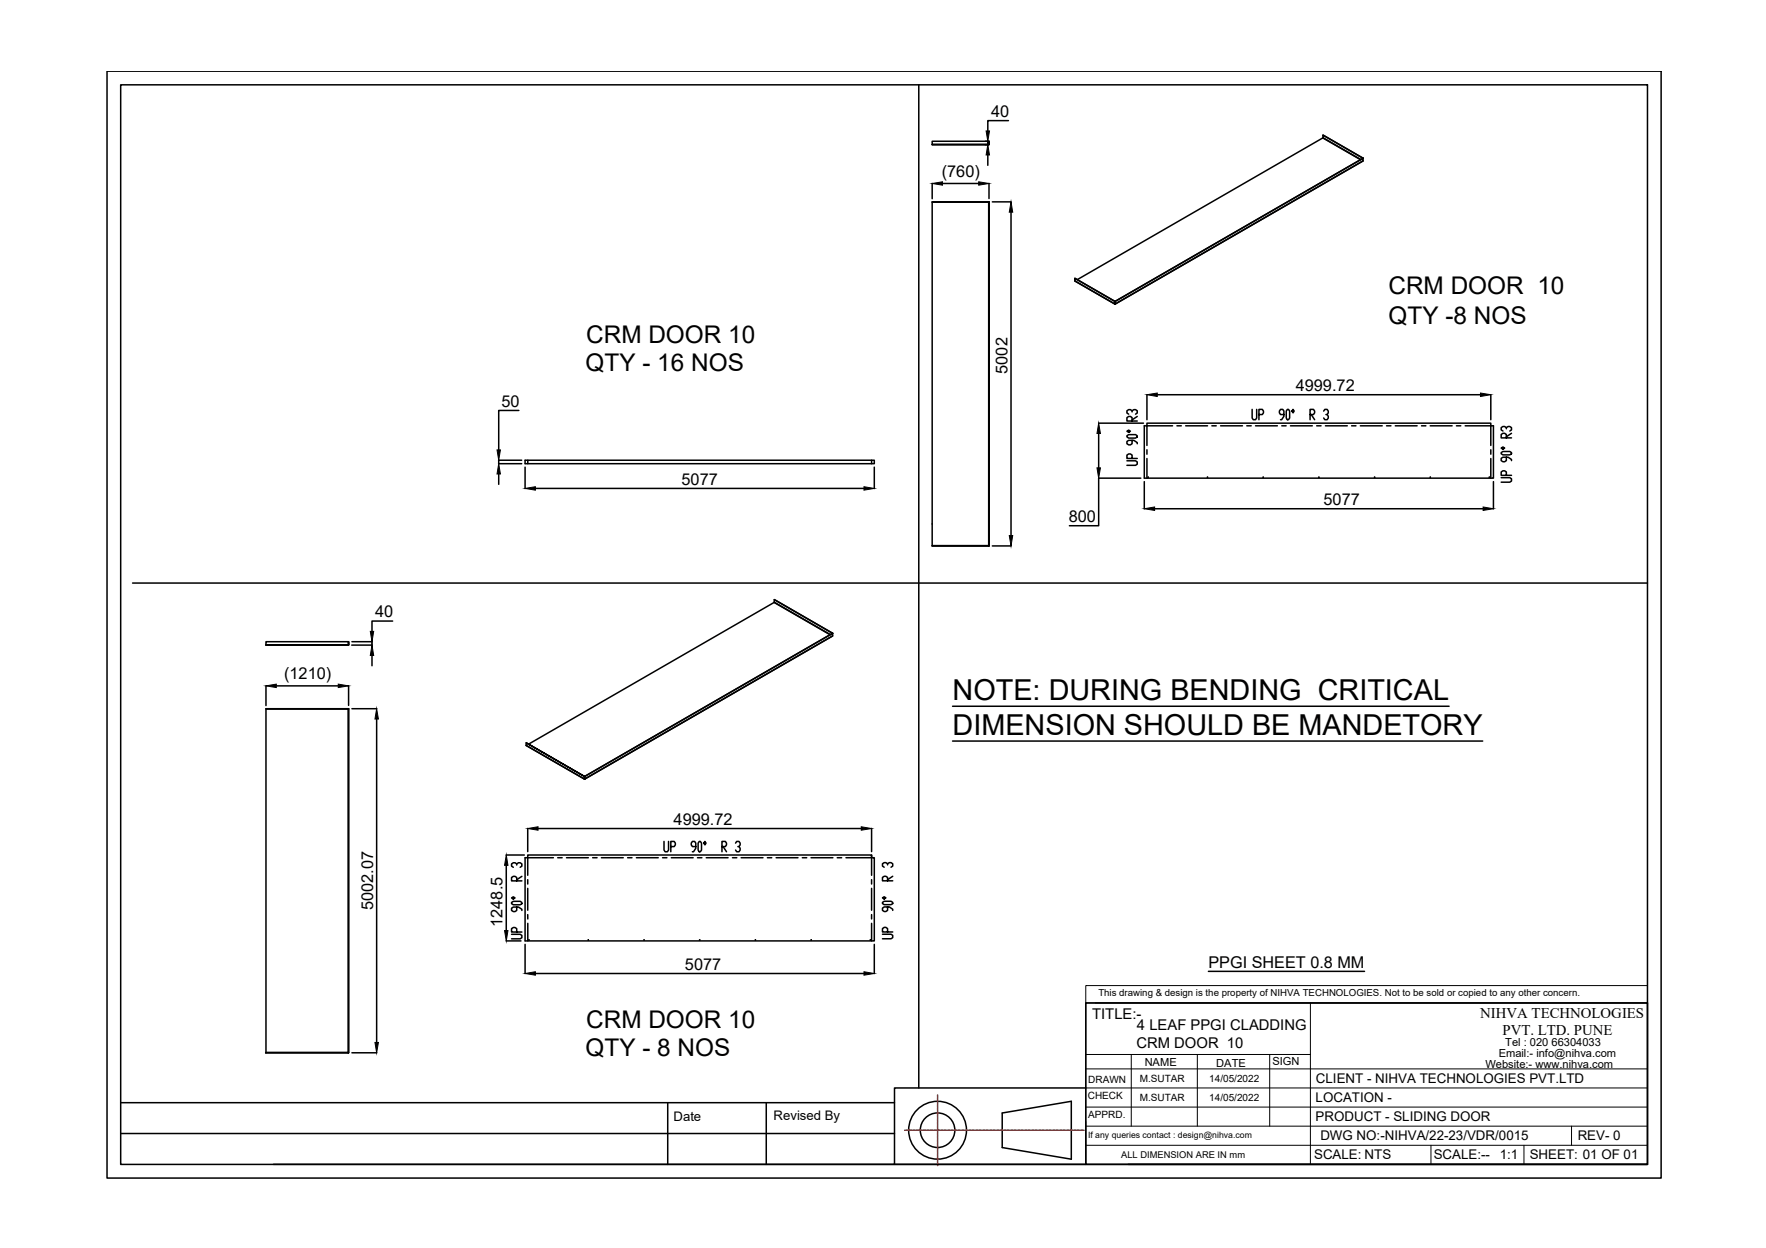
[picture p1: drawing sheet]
<svg xmlns="http://www.w3.org/2000/svg" width="297mm" height="210mm" viewBox="0 0 297 210" stroke-linecap="round" stroke-linejoin="round" font-family="sans-serif">
<!-- layer: 0 -->
<g fill="none" stroke="#000" stroke-width=".25">
<path d="M18 12h261.4v186.1h-261.4zM20.3 14.3h256.8v181.5h-256.8zM154.5 14.3v168.7M156.8 23.8h9.5v.5h-9.5zM156.8 24.3h9.5zM156.8 30.8v2.6M156.8 34h9.5M158.5 30.9h6.1M165.8 23.8h.3v.5h-.4M166.1 26.1v1.7M166.3 23.8v.5zM166.3 34h-9.5"/>
<path d="M166.3 34v57.8M166.3 34h-9.5v57.8h9.5M166.3 30.8v2.6M166.9 34h3.2M169.6 20.3h-3.5v1.7M170.1 35.7v54.4M222.5 23.1v.1M222.5 22.7l6.8 3.9M228.8 26.9l-6.3-3.7-41.3 23.8M229.3 26.6l-41.8 24.1M229.3 26.6h.1M229.3 26.6l-6.8-3.9v.5l6.4 3.6"/>
<path d="M229.3 27.1l-41.7 24M180.8 46.8l6.7 3.9M180.8 47.2l6.7 3.9M187.5 50.7l-6.7-3.9v.4l6.7 3.9M187.5 50.7v.4zM187.5 51.1h.1M187.6 50.7v.4l-.1-.4 41.8-24.1v.5l-41.7 24M83.9 77.4h3.8M83.9 78h3.8M83.9 77.4v.6M83.9 79.7v1.8M87.3 69h-3.4v6.7"/>
<path d="M88.3 77.4h58.8v.6h-58.8zM88.3 78.6v3.6M88.8 77.4v.6M146.6 77.4v.6M147.1 78.6v3.6M184.8 71.2h7.5M184.8 72.9v5.8M189.5 77.5h1.5l.3 .2v.4l-.3 .2h-1.5M189.5 73.3l.3-.2h1.2l.3 .2v.2l-.3 .2h-1.2l-.3-.2zM189.5 72.5l.3-.2 .3 .2-.3 .2zM190.4 77.1v-.6l-.3-.2h-.3l-.3 .2v.6h1.8M190.4 74.1v.5l-.3 .2h-.3l-.3-.2v-.3l.3-.2h.9l.6 .3v.2"/>
<path d="M190.4 70.8v-.6l-.3-.2h-.3l-.3 .2v.6h1.8M190.4 69.3v-.2l-.3-.2h-.3l-.3 .2v.4l.3 .2M190.4 69.1l.3-.2h.3l.3 .2v.4l-.3 .2M191.3 70l-.9 .6M192.9 74.9v-3.7h57.9v3.7M192.9 66.4v4.2M192.9 75.6v.8M192.9 77.1v3.3M194.6 66.4h54.4M197.2 71.6h-4.7v8.8h58.7v-8.8h-4.8M198 71.6h.7M199.4 71.6h3.7"/>
<path d="M203.8 71.6h.8M205.3 71.6h3.7M209.7 71.6h.7M210.6 68.9v1.4l.2 .3h.4l.2-.3v-1.4M211.2 71.6h3.7M211.8 69.7h.5l.2-.3v-.3l-.2-.2h-.5v1.7M215.6 71.6h.7M216 69.7h-.6l-.2-.3v-.3l.2-.2h.4l.2 .2v.9l-.4 .6h-.2M216.5 68.9h.2l.2 .2v1.2l-.2 .3h-.2l-.2-.3v-1.2zM217.1 71.6h3.6M217.5 68.9l.2 .2-.2 .3-.2-.3zM220.4 69.7h.5l.2-.3v-.3l-.2-.2h-.5v1.7"/>
<path d="M220.5 69.7l.6 .9M221.5 71.6h.7M222.6 69.1l.2-.2h.4l.2 .2v.3l-.2 .3h-.2M222.9 71.6h3.7M223.2 69.7l.2 .3v.3l-.2 .3h-.4l-.2-.3M227.3 71.6h.8M228.8 71.6h3.7M233.2 71.6h.8M234.7 71.6h3.7M239.1 71.6h.7M240.6 71.6h3.6M245 71.6h.7"/>
<path d="M250.8 66.4v4.2M250.8 75.6v.8M250.8 77.1v3.3M252.5 76.1l.3-.2h1.1l.3 .2v.2l-.3 .2h-1.1l-.3-.2zM252.5 75.4l.3-.2 .3 .2-.3 .2zM253.4 79.9v-.5l-.3-.2h-.3l-.3 .2v.5h1.7M253.4 76.9v.6l-.3 .2h-.3l-.3-.2v-.4l.3-.2h.9l.5 .4v.2M253.4 73.6v-.5l-.3-.2h-.3l-.3 .2v.5h1.7M253.4 72.1v-.2l-.3-.2h-.3l-.3 .2v.4l.3 .2M253.4 71.9l.3-.2h.2l.3 .2v.4l-.3 .2M254.2 72.9l-.8 .6M22.3 98.1h254.8"/>
<path d="M90.1 82.1h55.2M156.8 91.8h9.5M156.8 88.1h.1M166.3 91.8v-57.8v57.8M166.3 91.8h.1M166.9 91.8h3.2M184.8 80.4h7.1M184.8 80.4v8h-4.9M192.5 81v4.6M194.2 85.6h55.3M251.2 81v4.6M252.5 80.3h1.4l.3 .2v.4l-.3 .2h-1.4"/>
<path d="M44.7 107.9h13.9v.6h-13.9zM44.7 108.5h13.9M44.7 119.2h13.9M44.7 115.3v3.4M46.5 115.4h10.4M58.6 119.2v57.9M58.6 119.2l-.1 57.8M58.6 107.9v.6zM58.6 119.2h.1M58.6 119.2h-13.9v57.9M58.6 115.3v3.3M59.2 107.9h3.4v.6h-3.4"/>
<path d="M59.2 119.2h4.2M62.6 110.2v1.8M66 104.5h-3.4v1.7M130.2 101.3h.1M130.2 100.8l9.8 5.7M139.6 106.8l-9.4-5.5-41.3 23.9M140 106.5l-41.7 24.1M140 106.5l-9.8-5.7v.5l9.5 5.4M140 107l-41.7 24M140 106.5h.1M160.2 118.8h83.5M63.4 120.9v54.4"/>
<path d="M88.5 125.4l9.8 5.6M88.5 124.9l9.8 5.7zM88.5 124.9v.5l9.8 5.6v-.4M88.8 139.3v3.9M90.5 139.4h54.4M98.3 131h.1M98.3 130.6v.4M98.3 130.6l41.7-24.1v.5l-41.7 24zM146.6 139.3v3.9M160.2 124.6h89.2M85.1 143.8h3.1M85.1 158.3h2.5"/>
<path d="M85.2 145.5v11M86 157.1h1.5l.3 .2v.4l-.3 .2h-1.5M86 151.8l.3-.2h1.2l.3 .2v.2l-.3 .2h-1.2l-.3-.2zM86 151l.3-.2 .3 .2-.3 .2zM86.9 156.8v-.6l-.3-.2h-.3l-.3 .2v.6h1.8M86.9 152.6v.5l-.3 .2h-.3l-.3-.2v-.4l.3-.1h.9l.6 .3v.2M86.9 148.2v-.6l-.3-.2h-.3l-.3 .2v.6h1.8M86.9 145.5v-.2l-.3-.2h-.3l-.3 .2v.4l.3 .2M86.9 145.3l.3-.2h.3l.3 .2v.4l-.3 .2M87.8 147.4l-.9 .6M88.3 158.8v4.9M88.8 148v.7"/>
<path d="M88.8 149.4v3.7M88.8 153.8v.8M88.8 155.3v3M93.8 144.3h.8M95.3 144.3h3.7M99.7 144.3h.7M101.2 144.3h3.6M105.6 144.3h.7M107 144.3h3.7M111.4 144.3h.8M111.7 141.5v1.5l.2 .3h.4l.1-.3v-1.5M112.8 142.4h.6l.2-.3v-.3l-.2-.3h-.6v1.8"/>
<path d="M112.9 144.3h3.7M117 142.4h-.5l-.2-.3v-.3l.2-.3h.3l.2 .3v.9l-.4 .6h-.1M117.3 144.3h.8M117.6 141.5h.2l.2 .3v1.2l-.2 .3h-.2l-.2-.3v-1.2zM118.6 141.5l.2 .3-.2 .3-.2-.3zM118.8 144.3h3.7M121.4 142.4h.6l.2-.3v-.3l-.2-.3h-.6v1.8M121.6 142.4l.6 .9M123.2 144.3h.7M123.7 141.8l.2-.3h.4l.2 .3v.3l-.2 .3h-.2M124.3 142.4l.2 .3v.3l-.2 .3h-.4l-.2-.3M124.7 144.3h3.6"/>
<path d="M129.1 144.3h.7M130.5 144.3h3.7M134.9 144.3h.8M136.4 144.3h3.7M140.8 144.3h.8M142.3 144.3h4.3M146.6 144.3v-.5h-57.8v3.4M146.6 143.8v.5h.5v14h-58.8v-14h4.8M146.6 144.3v2.9M146.6 148v.7M146.6 149.4v3.7M146.6 153.8v.8"/>
<path d="M146.6 155.3v3M147.1 158.8v4.9M148.4 157.1h1.5l.3 .2v.4l-.3 .2h-1.5M148.4 151.8l.3-.2h1.2l.3 .2v.2l-.3 .2h-1.2l-.3-.2zM148.4 151l.3-.2 .3 .2-.3 .2zM149.3 156.7v-.5l-.3-.2h-.3l-.3 .2v.5h1.8M149.3 152.5v.6l-.3 .2h-.3l-.3-.2v-.4l.3-.2h.9l.6 .4v.2M149.3 148.1v-.5l-.3-.2h-.3l-.3 .2v.5h1.8M149.3 145.5v-.2l-.3-.2h-.3l-.3 .2v.4l.3 .2M149.3 145.3l.3-.2h.3l.3 .2v.4l-.3 .2M150.2 147.4l-.9 .6M44.7 177h13.9"/>
<path d="M58.5 177h.1M58.5 177l-13.8 .1h13.9M59.2 177.1h4.2M90.1 163.7h55.2M182.6 168.7h94.5v27.1h-94.5zM203.3 163.4h26.2M20.3 190.6h130.2M20.3 185.5h130.2M112.3 185.5v10.3M128.9 185.5v10.3M150.5 195.8h32.1M168.6 187.2l11.6-2v9.8l-11.6-2z"/>
<path d="M182.6 183h-32.1v12.8h-104.5M189.8 195.8h87.3"/>
<circle cx="193.1" cy="80.3" r=".03"/>
<circle cx="203.1" cy="80.3" r=".03"/>
<circle cx="212.5" cy="80.3" r=".03"/>
<circle cx="221.8" cy="80.3" r=".03"/>
<circle cx="231.2" cy="80.3" r=".03"/>
<circle cx="240.6" cy="80.3" r=".03"/>
<circle cx="250.5" cy="80.3" r=".03"/>
<circle cx="89" cy="158.1" r=".03"/>
<circle cx="98.9" cy="158.1" r=".03"/>
<circle cx="108.3" cy="158.1" r=".03"/>
<circle cx="117.7" cy="158.1" r=".03"/>
<circle cx="127" cy="158.1" r=".03"/>
<circle cx="136.4" cy="158.1" r=".03"/>
<circle cx="146.4" cy="158.1" r=".03"/>
<circle cx="157.7" cy="190.1" r="4.9"/>
<circle cx="157.7" cy="190.1" r="2.91"/>
</g>
<g fill="none" stroke="#000" stroke-width=".17">
<path d="M182.6 165.8h94.5v2.9h-94.5zM182.6 179.8h94.5M182.6 168.7v27.1M182.6 177.4h37.8M184.2 168.7h92.9M190.3 177.4v12M201.4 177.4v12M213.6 177.4v12M220.4 168.7v27.1M182.6 189.4h94.5M182.6 186.2h94.5M182.6 183h94.5"/>
<path d="M182.6 192.6h94.5M240.7 192.6v3.2M256.3 192.6v3.2M264.3 189.4v3.2"/>
</g>
<g fill="none" stroke="#f00" stroke-width=".25">
<path d="M152.2 190.1h.2M152.5 190.1h.1M152.7 190.1h.3M153.1 190.1h.1M153.2 190.1h.4M153.7 190.1h.1M153.8 190.1h.4M154.3 190.1h.1M154.4 190.1h.4M154.9 190.1h.1M155 190.1h.4M155.4 190.1h.1"/>
<path d="M155.6 190.1h.4M156 190.1h.1M156.2 190.1h.3M156.6 190.1h.1M156.8 190.1h.3M157.2 190.1h.1M157.4 190.1h.3M157.7 184.2v.2M157.7 184.5v.1M157.7 184.6v.4M157.7 185.1h.1M157.7 185.2v.4"/>
<path d="M157.7 185.7h.1M157.7 185.8v.4M157.7 186.2v.1M157.7 186.4v.4M157.7 186.8v.1M157.7 187v.3M157.7 187.4v.1M157.7 187.6v.3M157.7 188v.1M157.7 188.2v.3M157.7 188.6v.1M157.7 188.7v.4"/>
<path d="M157.7 189.2v.1M157.7 189.3v.4M157.7 189.8h.1M157.7 189.9v.4M157.7 190.4h.1M157.7 190.5v.4M157.7 190.9v.1M157.7 191.1v.4M157.7 191.5v.1M157.7 191.7v.3M157.7 192.1v.1M157.7 192.3v.3"/>
<path d="M157.7 192.7v.1M157.7 192.8v.4M157.7 193.3v.1M157.7 193.4v.4M157.7 193.9v.1M157.7 194v.4M157.7 194.5h.1M157.7 194.6v.4M157.7 195.1h.1M157.7 195.2v.4M157.7 195.6v.1M157.7 195.8v.2"/>
<path d="M157.8 190.1h.1M157.9 190.1h.4M158.4 190.1h.1M158.5 190.1h.4M159 190.1h.1M159.1 190.1h.4M159.6 190.1h.1M159.7 190.1h.4M160.1 190.1h.1M160.3 190.1h.4M160.7 190.1h.1M160.9 190.1h.3"/>
<path d="M161.3 190.1h.1M161.5 190.1h.3M161.9 190.1h.1M162.1 190.1h.3M162.5 190.1h.1M162.6 190.1h.4M163.1 190.1h.1M163.2 190.1h.4M163.7 190.1h.1M163.8 190.1h.4M164.3 190.1h.1M164.4 190.1h.4"/>
<path d="M164.8 190.1h.1M165 190.1h.4M165.4 190.1h.1M165.6 190.1h.4M166 190.1h.1M166.2 190.1h.3M166.6 190.1h.1M166.8 190.1h.3M167.2 190.1h.1M167.3 190.1h.4M167.8 190.1h.1M167.9 190.1h.4"/>
<path d="M168.4 190.1h.1M168.5 190.1h.4M169 190.1h.1M169.1 190.1h.4M169.6 190.1h.1M169.7 190.1h.4M170.1 190.1h.1M170.3 190.1h.4M170.7 190.1h.1M170.9 190.1h.3M171.3 190.1h.1M171.5 190.1h.3"/>
<path d="M171.9 190.1h.1M172.1 190.1h.3M172.5 190.1h.1M172.6 190.1h.4M173.1 190.1h.1M173.2 190.1h.4M173.7 190.1h.1M173.8 190.1h.4M174.3 190.1h.1M174.4 190.1h.4M174.8 190.1h.1M175 190.1h.4"/>
<path d="M175.4 190.1h.1M175.6 190.1h.3M176 190.1h.1M176.2 190.1h.3M176.6 190.1h.1M176.8 190.1h.3M177.2 190.1h.1M177.3 190.1h.4M177.8 190.1h.1M177.9 190.1h.4M178.4 190.1h.1M178.5 190.1h.4"/>
<path d="M179 190.1h.1M179.1 190.1h.4M179.5 190.1h.1M179.7 190.1h.4M180.1 190.1h.1M180.3 190.1h.3M180.7 190.1h.1M180.9 190.1h.3M181.3 190.1h.1M181.5 190.1h.3M181.9 190.1h.1M182 190.1h.3"/>
</g>
<g fill="#000" stroke="#000" stroke-width=".17">
<path d="M156.8 30.9l1.7-.3v.5zM164.6 30.6l1.7 .3-1.7 .2zM166.1 24.3l.3 1.8h-.5zM165.9 22h.5l-.3 1.8zM170.1 34l.2 1.7h-.5zM83.9 78l.3 1.7h-.6zM83.6 75.7h.6l-.3 1.7zM184.8 71.2l.3 1.7h-.6zM184.5 78.7h.6l-.3 1.7zM192.9 66.4l1.7-.3v.6zM249 66.1l1.8 .3-1.8 .3zM88.3 82.1l1.8-.2v.5z"/>
<path d="M145.3 81.9l1.8 .2-1.8 .3zM169.8 90.1h.5l-.2 1.7zM192.5 85.6l1.7-.3v.6zM249.5 85.3l1.7 .3-1.7 .3zM44.7 115.4l1.8-.3v.5zM56.9 115.1l1.7 .3-1.7 .2zM62.6 108.5l.3 1.7h-.6zM62.3 106.2h.6l-.3 1.7zM63.4 119.2l.2 1.7h-.5zM88.8 139.4l1.7-.3v.5zM144.9 139.1l1.7 .3-1.7 .2zM85.2 143.8l.2 1.7h-.5z"/>
<path d="M84.9 156.5h.5l-.2 1.8zM63.1 175.3h.5l-.2 1.8zM88.3 163.7l1.8-.3v.6zM145.3 163.4l1.8 .3-1.8 .3z"/>
</g>
<g font-size="4.8">
<text x="160.2" y="117.8">NOTE: DURING BENDING CRITICAL</text>
<text x="160.2" y="123.6">DIMENSION SHOULD BE MANDETORY</text>
</g>
<g font-size="4.1">
<text x="233.5" y="49.4">CRM DOOR 10</text>
<text x="98.6" y="57.7">CRM DOOR 10</text>
<text x="233.6" y="54.5">QTY -8 NOS</text>
<text x="98.5" y="62.5">QTY - 16 NOS</text>
<text x="98.6" y="172.9">CRM DOOR 10</text>
<text x="98.5" y="177.7">QTY - 8 NOS</text>
</g>
<g font-size="2.7">
<text x="166.7" y="19.7">40</text>
<text x="158.4" y="29.7">(760)</text>
<text x="169.4" y="62.9" transform="rotate(-90 169.4 62.9)">5002</text>
<text x="217.9" y="65.8">4999.72</text>
<text x="84.3" y="68.4">50</text>
<text x="114.6" y="81.5">5077</text>
<text x="179.8" y="87.8">800</text>
<text x="222.6" y="85">5077</text>
<text x="63.1" y="103.8">40</text>
<text x="47.8" y="114.2">(1210)</text>
<text x="113.3" y="138.7">4999.72</text>
<text x="62.7" y="153.1" transform="rotate(-90 62.7 153.1)">5002.07</text>
<text x="84.5" y="155.9" transform="rotate(-90 84.5 155.9)">1248.5</text>
<text x="115.2" y="163.1">5077</text>
<text x="203.3" y="162.8">PPGI SHEET 0.8 MM</text>
</g>
<g font-size="2.5">
<text x="183.7" y="171.4">TITLE:-</text>
<text x="191.2" y="173.2">4 LEAF PPGI CLADDING</text>
<text x="249" y="171.3">NIHVA TECHNOLOGIES</text>
<text x="191.1" y="176.2">CRM DOOR 10</text>
<text x="252.7" y="174.1">PVT. LTD. PUNE</text>
</g>
<g font-size="2.2">
<text x="221.3" y="185.4">LOCATION -</text>
<text x="221.3" y="182.2">CLIENT - NIHVA TECHNOLOGIES PVT.LTD</text>
<text x="113.3" y="188.6">Date</text>
<text x="130.1" y="188.3">Revised By</text>
<text x="221.3" y="188.6">PRODUCT - SLIDING DOOR</text>
<text x="222.1" y="191.8">DWG NO:-NIHVA/22-23/VDR/0015</text>
<text x="265.4" y="191.8">REV- 0</text>
<text x="221" y="195">SCALE: NTS</text>
<text x="241.1" y="195">SCALE:--</text>
<text x="252.2" y="195">1:1</text>
<text x="257.3" y="195">SHEET: 01 OF 01</text>
</g>
<g font-size="1.9">
<text x="192.5" y="179.3">NAME</text>
<text x="204.6" y="179.4">DATE</text>
<text x="214" y="179.2">SIGN</text>
<text x="249.8" y="179.6">Website:- www.nihva.com</text>
<text x="252.1" y="177.8">Email:- info@nihva.com</text>
<text x="253.2" y="176">Tel : 020 66304033</text>
</g>
<g font-size="1.7">
<text x="183" y="184.9">CHECK</text>
<text x="183" y="182.1">DRAWN</text>
<text x="191.7" y="185.2">M.SUTAR</text>
<text x="191.7" y="182">M.SUTAR</text>
<text x="203.4" y="182">14/05/2022</text>
<text x="203.4" y="185.2">14/05/2022</text>
<text x="183" y="188.1">APPRD.</text>
</g>
<g font-size="1.6">
<text x="184.7" y="167.6">This drawing &amp; design is the property of NIHVA TECHNOLOGIES. Not to be sold or copied to any other concern.</text>
<text x="188.6" y="194.8">ALL DIMENSION ARE IN mm</text>
</g>
<text font-size="1.5" x="183" y="191.4">If any queries contact : design@nihva.com</text>
</svg>
